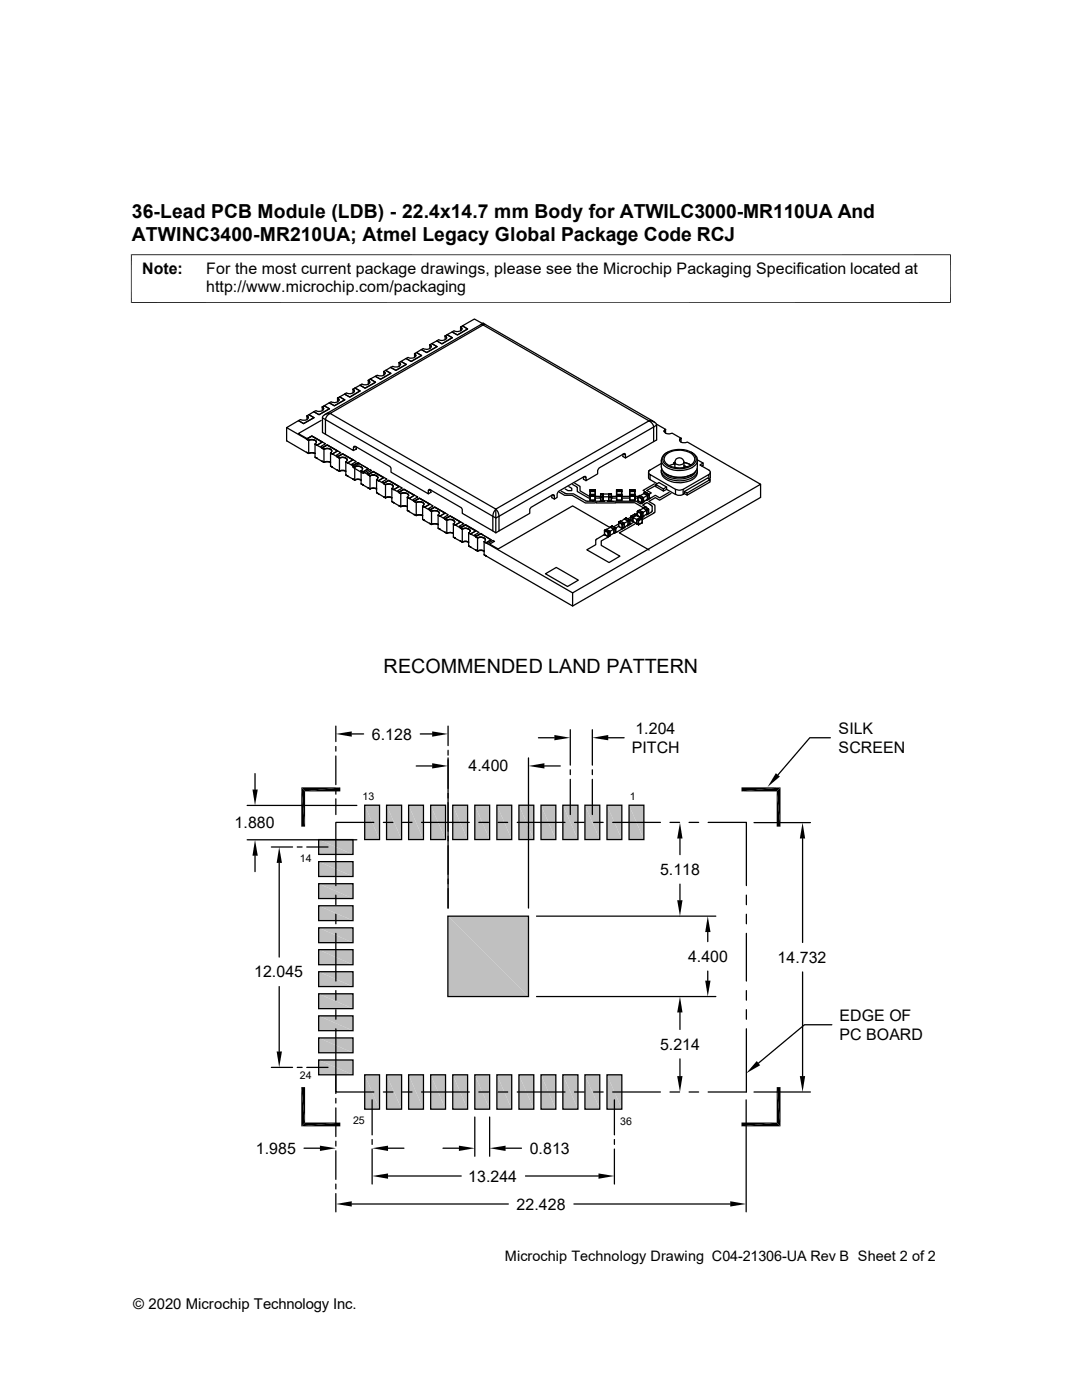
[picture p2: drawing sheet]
<svg xmlns="http://www.w3.org/2000/svg" width="216mm" height="279mm" viewBox="0 0 216 279" stroke-linecap="round" stroke-linejoin="round" font-family="sans-serif">
<g fill="none" stroke="#000" stroke-width=".25">
<path d="M67.4 79.5l.2 .3M67.4 79.4v.8M68.7 78.7l.4-.3 .2 .1a1.07 1.07 0 0 0 1.4-.5l-.3-.3 .3 .4-.3-.4 .4-.3 1 .6-2 1.2zM70.4 77.7v.7M70.4 77.7h.1M71.8 76.9l.4-.3 .3 .2a.86 .86 0 0 0 1.2-.6l-.2-.3 .3 .4-.3-.4 .4-.3 1 .7-2 1.2zM73.5 75.9v.8M73.5 75.9h.1M74.9 75.1l.4-.2 .3 .1a.9 .9 0 0 0 1.2-.6l-.2-.3 .4-.2 1 .6-2.1 1.2zM76.6 74.2l.2 .3M76.6 74.1v.8M77.9 73.3l.5-.2 .2 .1a.82 .82 0 0 0 1.3-.6l-.3-.3 .4-.2 1.1 .6-2.1 1.2z"/>
<path d="M79.6 72.4l.3 .3M79.6 72.3v.8M81 71.5l.4-.2 .4 .2a.77 .77 0 0 0 1.1-.7l-.2-.2 .4-.2 1 .6-2.1 1.1zM82.7 70.6l.3 .4M82.7 70.6v.7M84.1 69.8l.4-.2h.1a.99 .99 0 0 0 1.4-.6l-.2-.2 .3-.2 1.1 .6-2.1 1.2zM85.8 68.8l.2 .4M85.8 68.8v.8M87.2 68l.3-.2 .6 .1a.67 .67 0 0 0 .9-.7l-.2-.1 .3 .3-.3-.3 .4-.3 1.1 .6-2.1 1.2zM88.8 67.1v.7M88.8 67.1h.1M90.2 66.3l.4-.3 .6 .2a.63 .63 0 0 0 .7-.1 .63 .63 0 0 0 .2-.7l-.2-.1 .3 .4-.3-.4 .4-.3 1 .7-2 1.1z"/>
<path d="M91.9 65.3v.7M91.9 65.3h.1M96 64.8l.4 .1M96 64.8l.4-.3 .5 .3M96 64.8l-30.8 17.7M96.3 64.6l-1.6-.9-2.4 1.3 1 .7-2 1.1-1.1-.5-1 .5 1.1 .6-2.1 1.2-1-.6-1.1 .6 1.1 .6-2.1 1.2-1-.6-1 .6 1 .6-2.1 1.1-1-.6-1 .6 1.1 .6-2.1 1.2-1.1-.6-.9 .6 1 .6-2.1 1.2-1-.6-1 .5 1 .7-2 1.2-1.1-.6-1 .5 1 .6-2 1.2-1.1-.5-.9 .5 1 .6-2.1 1.2-1-.6-1 .6 1 .6-2 1.2-1.1-.6-1 .6 1.1 .6-2.1 1.1-1-.6-2.4 1.4 4 2.3 1-.6 2.1 1.2-1.1 .7 1.1 .5 1-.6 2.1 1.2-1.1 .6 1 .6 1.1-.6 2 1.2-1 .6 1 .6 1-.6 2.1 1.2-1 .5 .9 .6 1.1-.6 2 1.2-1 .6 1 .6 1.1-.6 2 1.2-1 .6 1 .6 1-.6 2.1 1.1-1 .7 .9 .5 1.1-.6 2.1 1.2-1.1 .6 1 .6 1-.6 2.1 1.2-1 .6 1 .6 1-.6 2.1 1.2-1.1 .6 1.1 .6 1-.6 2.1 1.2-1.1 .6 1 .5 1-.6 2.1 1.2-1 .6 17.3 10 37.5-21.7-14.6-8.4-.3 .1a.82 .82 0 0 1-1.3-.6l.3-.2-1.8-1.1-.3 .1a.85 .85 0 0 1-1.3-.6l.3-.2-1.8-1M96.4 64.5v.4M96.9 64.8l-.5 .1M96.9 64.8l33.2 19.1M57.2 85.3v2.7l4 2.3M59.6 83.9l.3-.2 .3 .1a.85 .85 0 0 0 1.3-.6l-.2-.2 .3-.2 1.1 .6-2.1 1.1zM61.2 90.3l.4 .2"/>
<path d="M61.2 90.3l.4 .2 .5-.2 .8 .2M61.2 90.3l.4 .2a1.28 1.28 0 0 1 1.3 0M61.3 83l.2 .3-.2-.3v.7M61.6 87.9l-.4-.3 .4 .3 .6-.2a.66 .66 0 0 1 .9 .7l-.2 .2 .3 .3M61.6 87.9l.1-.1a1.07 1.07 0 0 1 1.4 .5 1.11 1.11 0 0 0-1.5-.4l-.4-.3 1-.6 2.1 1.2-1.1 .7M61.6 90.5l.5-.2 .8 .2M61.6 87.9v2.6M61.6 87.9h.1M62.6 82.2l.4-.2 .5 .1a.77 .77 0 0 0 1.1-.7l-.3-.2 .4-.2 1 .6-2 1.2zM62.9 88.6l.3 .3M62.9 88.6v2.6l.3 .2M63.2 91.4l-.3-.2 .3 .3"/>
<path d="M63.2 88.9h.1M63.2 91.4v.1M63.2 91.5l1.1 .6M64.1 83.9l-4.6 2.6 1.8 1 .9-.5 2.7 1.6-.9 .5 .3 .2 1-.5 2.7 1.5-.9 .6 .3 .2 1-.5 2.7 1.5-1 .6 .4 .1 .9-.5 .4 .2-1.4 .8 2.1 1.2 1.3-.8 .3 .2-.9 .5 .3 .2 1-.5 2.7 1.5-1 .6 .4 .2 1-.6 2.7 1.6-1 .6 .4 .2 .9-.6 2.8 1.6-1 .5 .4 .2 .9-.5 2.7 1.6-.9 .5 .3 .2 .9-.5 2.8 1.5-1 .6 .4 .2 .9-.5 2.7 1.5-.9 .5 .3 .2 1-.5 2.7 1.6-.9 .5 .3 .2 .9-.5 .3 .2M64.3 92l.3 .2 .5-.1 .9 .1-.6-.1-.8 .1zM64.3 92.1l.3 .2a1.35 1.35 0 0 1 1.4 0M64.3 81.2l.3 .4M64.3 81.2v.8M64.6 89.7l-.3-.3 .3 .2 .3-.1a.84 .84 0 0 1 1.3 .6l-.2 .3 .3 .2M64.6 89.7a1.08 1.08 0 0 1 1.6 .3 1.08 1.08 0 0 0-1.6-.3l-.3-.3 1-.6 2.1 1.2-1.1 .6M64.6 89.6v2.7M64.9 83.7l33.4 19.3v3l-6.1-3.6v-.7l-.2-.4-6.3-3.6-.2 .2v.7l-7.5-4.4v-.7l-.2-.4-6.8-4a.25 .25 0 0 0-.3 0 .25 .25 0 0 0-.2 .2v.6l-5.6-3.2z"/>
<path d="M65.2 82.5h.7M65.2 82.5l-.4 .3M65.7 80.4l.4-.2 .4 .1a.7 .7 0 0 0 .8 0 .7 .7 0 0 0 .3-.7l-.2-.2 .4-.2 1 .6-2.1 1.2zM65.9 82.5l30.5-17.6 33.1 19.1-30.6 17.6zM65.9 82.5a1.59 1.59 0 0 0-1 1.2l-.6-.3v2.9l.6 .4M65.9 82.5l-1 .2-.5 .4-.1 .3M66 90.4l.3 .2M66 90.4v2.6l.3 .2M66.3 93.2l-.3-.2 .3 .3M66.3 93.2v.1M66.3 93.3l1 .6M67.3 91.2l.4 .2a1.02 1.02 0 0 1 1.6 .4 1.02 1.02 0 0 0-1.6-.4l-.4-.2 1.1-.6 2 1.2-1 .6-.4-.2a.51 .51 0 0 0 .2-.7 .51 .51 0 0 0-.7-.2l-.8 .1z"/>
<path d="M67.3 93.8l.4 .2 .3-.1 1 .1-.3-.1-1 .1zM67.3 93.9l.4 .2a1.28 1.28 0 0 1 1.3 0M67.3 93.8v.1M67.7 91.4v2.7M69 92.2l.4 .2M69 92.2v2.6l.4 .2M69.4 95l-.4-.2 .4 .2M69.4 95h.1M69.4 95l1 .6M70.4 93l.4 .2a1.12 1.12 0 0 1 1.5 .4 1.12 1.12 0 0 0-1.5-.4zM70.4 95.6l.4 .2a1.28 1.28 0 0 1 1.3 0 1.28 1.28 0 0 0-1.3 0zM70.4 93l1-.6 2.1 1.2-1 .6"/>
<path d="M70.4 93l.4 .2 .2-.1a.82 .82 0 0 1 1.3 .6l-.2 .2 .4 .3M70.4 95.6l.4 .2a1.28 1.28 0 0 1 1.3 0M70.4 95.6h.1M70.8 93.2v2.6M71 89.1l-.5 .2M71.1 89.2v.4l-.6 .3M72.1 93.9l.4 .3M72.1 93.9v2.7l.4 .2M72.1 93.9h.1M72.5 96.8l-.4-.2 .4 .2M72.5 96.8h.1M72.5 96.8l.9 .6"/>
<path d="M73.4 94.7l.4 .3 .2-.1a1.07 1.07 0 0 1 1.4 .4 1.09 1.09 0 0 0-1.6-.3l-.4-.3 1.1-.6 2 1.2-1 .7-.4-.3a.49 .49 0 0 0 .3-.6 .49 .49 0 0 0-.6-.3l-1 .2zM73.4 97.4l.4 .2 .6-.2 .7 .2M73.4 97.4l.4 .2 .5-.1 .8 .1M73.4 97.4l.4 .2M73.8 97.6l.6-.2 .7 .2M73.8 95v2.6M73.8 97.6h.1M75.1 98.3l.4 .3zM75.1 95.7l.4 .3M75.1 95.7v2.6l.4 .3M75.1 95.7h.1M75.5 98.6h.1"/>
<path d="M75.5 98.6l1 .5M76.5 99.1l.4 .3 .4-.2 .9 .2M76.5 99.1h.1M76.5 99.1l.4 .3M76.9 96.7l-.4-.2 .4 .2 .6-.1a.67 .67 0 0 1 .9 .7l-.2 .2 .4 .2M76.9 96.7h.1a1.14 1.14 0 0 1 1.5 .4 1.18 1.18 0 0 0-1.6-.4l-.4-.2 1.1-.6 2 1.2-1 .6M76.9 99.4l.4-.2 .9 .2M76.9 96.7v2.7M76.9 96.7h.1M76.9 99.4h.1M78.6 97.7h.1M78.6 97.7l-.4-.2v2.6l.4 .2"/>
<path d="M80 98.5l-.4-.2 .4 .2 .6-.2a.67 .67 0 0 1 .9 .7l-.2 .2 .4 .3M80 98.5h.1a1.14 1.14 0 0 1 1.4 .4 1.18 1.18 0 0 0-1.5-.4l-.4-.2 1-.6 2.1 1.1-1 .7M80 98.5v2.6M80 98.5h.1M81.3 99.3l.4 .2M81.3 99.2v2.7l.4 .2M81.7 99.5h.1M85.9 97.7l-.4 .3M86 97.8v.5l-.5 .3M110.1 98.8v.5l.5 .3M110.2 98.8l.4 .2M111.6 98.2l1 .6h1.6l2.6 1.6 9.9-.1 1.7 1"/>
<path d="M112 98l.9 .5 1.5 .1 2.5 1.4h2.7M113.5 97.1l.6 .4v.4h-.8l-.5-.3M114.3 96.7l.8 .5 .1 .9 2.3 1.3h.2M114.7 96.4l1 .7v.9l2 1.1M116.4 95.2v.4l.5 .3M116.5 95.1l.4 .2M117.8 98.9h.1M117.8 98.7h.1M117.8 98h.1M117.8 97.7l-.1 2.1h1.1M117.8 98.9h.9l-.9 .1v.8h.9M117.8 98.7v-.6h.9v.6"/>
<path d="M117.8 97.7h.9M117.8 98.7h.9M117.8 97.7v.3M117.8 98.7v.2M118.7 98.7h.1M118.7 97.7l.1 .4-1-.1M118.7 97.7l.1 .1M118.7 98.7v1.1M118.8 99.8h-.1M118.8 97.8v2M118.8 99.1h1M119.8 99.1h.1"/>
<path d="M119.8 99.4h-1M119.9 98.6v1.4M119.9 98.6v.5h.5M119.9 98.6h.5M119.9 100h.5M120.4 98.6v1.3M120.4 99.1l-.5 .1v.8M120.4 98.6h1.1v.5h-1.1M120.4 99.9l-.5 .1M120.6 99.9v.2M121.2 99.9v.1M121.5 99.1v.8h-1.1"/>
<path d="M121.5 98.6h.1M121.5 100h.1M121.5 99.1h.1M121.5 98.6v.5h.5l-.5 .1v.8M121.5 98.6h.5M121.5 100h.5M122 98.6v1.3M122 99.9l-.5 .1M122 99.4h1M122 99.1h1M123.1 98.9h.1M123.1 98h.1"/>
<path d="M123.1 97.7l-.1 2.1h1.1M123.1 98.9h1l-1 .1v.8h.9M123.1 98.7v-.6h.9v.6M123.1 97.7h.9M123.1 98.7h.9M123.1 98.7h-.1M123.1 97.7v.3M123.1 98.7v.2M124 97.7v2.1M124 97.7l.1 .4-1-.1M124 98.7v1.1M124 98.7h.1"/>
<path d="M124.1 99.4h1.5M124.1 99.1h1.5M124.3 90.6v.5l.5 .3M124.4 90.6l.4 .2M125.7 98.9h.1M125.7 98h.1M125.6 99.8h.1M125.7 98.7h-.1M125.7 98.9h1l-1 .1v.8h1M125.7 98.7v-.6h1v.6M125.7 97.7l-.1 2.1M125.7 97.7h1"/>
<path d="M125.7 97.7v.3M125.7 98.7v.2M125.7 98.7h1M125.7 99.8h1M126.7 98.7h.1M126.7 97.7v.4l-1-.1M126.7 97.7v2.1M126.7 98.7v1.1M126.7 99.8h.1M126.7 99.4h.6M126.7 99.1h.6M127.3 99.1v.8l.8 .4"/>
<path d="M127.3 99.1v.8M127.3 99.1l.7 .5M127.3 99.9h.1M127.3 99.1h.1M127.3 99.1l.8 .4M127.3 99.9l.7 .5M127.6 98.9h.1M127.7 98.9l.7 .4M127.7 98.9l-.4 .2M127.7 98.9l.8-.4 .7 .4-.8 .4M128 99.6v.8M128 99.6h.1"/>
<path d="M128.1 99.5v.1M128.1 99.5l-.1 .1M128.1 99.6v.7M128.4 99.3v.1M128.4 99.3v.9M128.4 99.3l-.3 .2M128.4 99.4v.8M128.4 99.4l-.3 .2M128.4 98.5h.1M128.5 98.4l-.1 .1M128.5 98.4h.1M128.5 98.4l.7 .4"/>
<path d="M128.6 100v.1l-.7 .4-.9-.5-4.7 .1M128.8 98.3h.1M128.8 98.3l.7 .3M128.8 98.3l-.3 .1M129.1 97.9l.9 .5-.5 .2M129.2 98.9v.8l-.8 .4M129.2 98.9h.1M129.2 99.7h.1M129.2 98.8v.1M129.2 98.9v.8l.3-.2M129.4 94.3v1.1l.3 .3M129.5 94h.1"/>
<path d="M129.5 84h.6l.8 .5 .1 .3-.6 .4a1.59 1.59 0 0 0-.9-1.2zM129.5 98.6l-.3 .3M129.5 98.6v.9M129.5 98.6l-.3 .2M129.5 99.5l-.4 .2M129.5 99.5h.1M129.5 98.7v.8M129.7 93.8a.48 .48 0 0 0-.3 .5 .48 .48 0 0 0 .3 .4M129.7 93.8l-.2 .3M129.7 83.9h.1M130.1 83.9l-.6 .1M130.1 83.9l.5 .3"/>
<path d="M130.6 96.6l-2.3 1.3 .9 .5M130.9 96.7l1.5 .9v.4l-1.5-.9v-.4l.6-.4 1.5 .9v.5l1.8 1M131 96.8l-1.9 1.1M131 84.8v3l-.6 .3M131.1 96.5l-1.4-.8v-1l5.1 3v1M132 91.8a2.66 2.66 0 0 0 2.5 3.4l.6 .1a5.5 5.5 0 0 0 3-.6M132 93.9a2.12 2.12 0 0 0 1.9 2.2 5.2 5.2 0 0 0 4.9-.9l.3-.6v-.7M132 92.5l-2.3 1.3M132 93.5a1.85 1.85 0 0 0 1.6 2.1 5.1 5.1 0 0 0 5.3-.9l.2-.4v-.8M132.3 94a2.93 2.93 0 0 0 2.9 1.6 3.9 3.9 0 0 0 3.5-1.3l.2-.3M132.6 90.7a4.9 4.9 0 0 1 5.8-.1 1.36 1.36 0 0 1 .5 1.3 1.36 1.36 0 0 1-1 1.1 4.8 4.8 0 0 1-5.4-.5 1.33 1.33 0 0 1 .1-1.8zM132.8 85.7l-.3 .4z"/>
<path d="M132.8 85.8l-.3 .3M132.8 85.7v.7M132.9 90.8a4.1 4.1 0 0 1 5.5 .2 1.42 1.42 0 0 1-1.1 2.1 4.1 4.1 0 0 1-4.7-1 1.16 1.16 0 0 1 .3-1.3zM133 94.7a5.4 5.4 0 0 0 5.1 0M133 97.2l-.6 .4M133 97.7l-.6 .3M133.2 90.3a1.63 1.63 0 0 0-1.2 1.6 1.63 1.63 0 0 0 1.3 1.5 5.2 5.2 0 0 0 5.6-.7 1.57 1.57 0 0 0-1-2.4M133.5 98.3l-1.9 1.1-.8-.6-1.7 1.1-.2-.1M133.9 98.5l-2.3 1.3-.8-.5-1.3 .8 1.2 .7v1.4l-2.6 1.5M134.5 92.3v.3l.2 .1-.2-.1v-.3h.2h-.2l.2 .1zM134.5 92.6l-1 .3M134.7 92.2a1.02 1.02 0 0 0 1.8 0"/>
<path d="M134.7 92.2a.91 .91 0 0 1 .9-.8 .91 .91 0 0 1 .9 .8M134.7 92.2v1.1M134.8 97.7h.2a1.61 1.61 0 0 0 1.3 0M134.8 98.7h.2a1.61 1.61 0 0 0 1.3 0M135.9 87.5l-.3 .4 .3-.4M135.9 87.5v.7M135.9 87.5h.1M136.5 93l.5 .2M136.5 92.3l1.3 .5M136.5 92.2v1.1h.1M136.6 98.1l.5 .3v.4l-.5-.3zM137.1 98.4l4.6-2.7v.5l-4.6 2.6"/>
<path d="M139.1 91.8a2.38 2.38 0 0 1-.6 2.6l-.4 .3M139.1 91.8l1.2 .6-.6 .4 1.7 1a.48 .48 0 0 1 .3 .5 .48 .48 0 0 1-.3 .4M140.3 92.4v.5l-.3 .1M141.4 95.6v-.9l-5.1 3v1l.3-.2M141.7 95.7l-.5-.3-4.6 2.7M141.7 94.3v1.1l-.2 .2M151.8 96.6v2.7l-37.5 21.6M78.2 100.1l.4 .2zM78.6 100.3h.1M78.6 100.3l1 .6M79.6 100.9l.4 .2 .4-.1 .9 .1M79.6 100.9l.4 .2"/>
<path d="M80 101.1l.4-.1 .9 .1M81.7 102.1l-.4-.2 .4 .2M81.7 102.1h.1M81.7 102.1l.9 .6M82.6 102.7l.5 .2 .3-.2 .9 .2-.4-.2-.8 .2zM82.6 102.7l.5 .2a1.25 1.25 0 0 1 1.2 0M83.1 100.3l-.5-.3 .5 .3 .4-.2a.82 .82 0 0 1 1.1 .7l-.3 .2 .4 .3M83.1 100.3l.1-.1a.98 .98 0 0 1 1.4 .5 1.02 1.02 0 0 0-1.5-.4l-.5-.3 1.1-.6 2.1 1.2-1.1 .7M83.1 100.3v2.6M83.1 100.3h.1M84.3 101l.4 .3M84.3 101v2.6l.4 .2"/>
<path d="M84.7 103.8l-.4-.2 .4 .3M84.7 103.8v.1M84.7 103.9l1 .6M85.7 101.8l.4 .3a1.12 1.12 0 0 1 1.6 .3 1.12 1.12 0 0 0-1.6-.3l-.4-.3 1-.6 2.1 1.2-1 .6-.4-.2a.44 .44 0 0 0 .3-.5 .44 .44 0 0 0-.5-.4l-1.1 .1zM85.7 104.4l.4 .2 .4-.1 .9 .1-.4-.1-.9 .1zM85.7 104.5l.4 .2 .6-.2 .7 .2M85.7 104.4v.1M86.1 102v2.7M87.4 102.8l.4 .2M87.4 102.8v2.6l.4 .2M87.8 105.6l-.4-.2 .4 .3M87.8 105.6v.1"/>
<path d="M87.8 105.7l1 .5M88.8 103.6l.4 .2a1.09 1.09 0 0 1 1.5 .4 1.09 1.09 0 0 0-1.5-.4zM88.8 106.2l.4 .2a1.35 1.35 0 0 1 1.3 0 1.35 1.35 0 0 0-1.3 0zM88.8 103.6l1-.6 2.1 1.2-1.1 .6M88.8 103.6l.4 .2 .3-.1a.85 .85 0 0 1 1.2 .6l-.2 .3 .3 .2M88.8 106.2l.4 .3a1.35 1.35 0 0 1 1.3 0M88.8 106.2h.1M89.2 103.8v2.7M90.5 104.6l.3 .2M90.5 104.6v2.6l.3 .2M90.5 104.6h.1M90.8 107.4l-.3-.2 .3 .2"/>
<path d="M90.8 107.4h.1M90.8 107.4l1.1 .6M91.9 105.4l.3 .2 .2-.1a1.14 1.14 0 0 1 1.4 .5 1.12 1.12 0 0 0-1.6-.4l-.3-.2 1-.6 2.1 1.2-1.1 .6-.4-.3a.48 .48 0 0 0 .2-.6 .48 .48 0 0 0-.5-.2l-1 .1zM91.9 108l.3 .2a1.28 1.28 0 0 1 1.3 0M91.9 108l.3 .2 .5-.1 .8 .1M91.9 108l.3 .2M92.2 108.2a1.28 1.28 0 0 1 1.3 0M92.2 105.6v2.6M92.2 108.2h.1M93.5 108.9l.4 .3zM93.5 106.3l.4 .3M93.5 106.3v2.6l.4 .3"/>
<path d="M93.5 106.3h.1M93.9 109.2h.1M93.9 109.2l1 .6M94.9 109.8l.4 .2a1.35 1.35 0 0 1 1.3 0M94.9 109.8l.4 .2 .5-.1 .8 .1M94.9 109.7v.1M94.9 109.7l.4 .3M95.3 107.4l-.4-.3 .4 .3 .6-.2a.67 .67 0 0 1 .9 .8l-.2 .1 .4 .2M95.3 107.4l.1-.1a1.14 1.14 0 0 1 1.5 .4 1.18 1.18 0 0 0-1.6-.3l-.4-.3 1-.6 2.1 1.2-1 .6M95.3 110a1.35 1.35 0 0 1 1.3 0M95.3 107.4v2.6M95.3 107.4h.1"/>
<path d="M95.3 110h.1M95.9 106.5h.1M96.6 110.7l.4 .3zM97 111l17.3 9.9v-2.6M97 108.3h.1M97 108.3l-.4-.2v2.6l.4 .3M97 111h.1M97.7 108.6h.1M98.3 106l.6 .3 .7-.3M98.3 107.9h.1M98.9 101.6v1.8l-.6-.4a2.1 2.1 0 0 1 .6-1.4zM98.9 101.6a1.91 1.91 0 0 1 .7 1.4l-.7 .4v2.9"/>
<path d="M99.6 103l30.8-17.8v2.9l-5.6 3.3v-.6a.22 .22 0 0 0-.1-.3 .22 .22 0 0 0-.3 .1l-4.9 2.8-.2 .5v.7l-2.4 1.3v-.6a.22 .22 0 0 0-.1-.2 .22 .22 0 0 0-.3 0l-5 2.9-.3 .6v.7l-.6 .3v-.6a.24 .24 0 0 0-.1-.2 .24 .24 0 0 0-.3 0l-4.2 2.4-.3 .4v.8l-6.1 3.6zM108.8 114.5l2.2-1.3 4.4 2.6-2.2 1.3zM120.6 100l-1 .1M120.6 106.7l-1.7 1v1l-1.8 1 4.4 2.6 2.2-1.3-3.7-2.2v-.8l1.3-.9M120.6 106.7h.1M120.6 105.9v.8l.8 .4M120.6 105.8v.9M120.6 105.9l.7 .4M120.6 106.7l.7 .4M120.7 105.8l-.1 .1M120.7 105.8l.7 .4M120.9 105.7l-.3 .1"/>
<path d="M120.9 105.7h.1M121 105.7l.7 .3M121 105.7l.8-.5 .7 .4-.8 .4M121.3 106.3v.8M121.3 106.3h.1M121.3 107.1h.1M121.4 106.2v.1M121.4 106.2l-.1 .1M121.4 107.1h-.1M121.4 107.1h.1M121.4 106.3v.8M121.6 107h.1"/>
<path d="M121.7 106l-.3 .3M121.7 106h.1M121.7 106l-.3 .2M121.7 105.3l-7.4-4.3-14.9 8.6-1.7-1 1-.6-.4-.1-1.1 .6M121.7 106.9l-.3 .2M121.7 106v.9l-.3 .2M121.8 105.2h.1M121.8 105.2l.3-.2 .8 .4M121.8 105.2l.7 .4M122.1 105h.1M122.3 100l-1.1 .1M122.5 105.6v.8l-.8 .4"/>
<path d="M122.5 106.4h.1M122.5 105.6h.1M122.6 105.6v.8M122.6 106.4h.1M122.8 105.4l-.3 .2M122.8 105.4h.1M122.9 105.4v.9M122.9 106.3h.1M122.9 106.3l-.3 .1M122.9 105.5l-.3 .1M123.4 104.3v.8l.7 .4M123.4 105.1h.1"/>
<path d="M123.4 104.3l.7 .3M123.4 104.6l-1 .6M123.5 104.2l-.1 .1M123.5 105.1l-.7 .3M123.5 104.2l-.1 .9M123.5 104.2h.1M123.5 104.2l.7 .4M123.5 105.1l.7 .4M123.8 104l.7 .4M123.8 104l-.3 .2M123.9 104.1l.7-.5 .7 .4-.8 .4M124 105.6l-1.1 .7"/>
<path d="M124.1 105.5h.1M124.1 104.6h.1M124.1 104.6v.9M124.2 104.6h.1M124.2 104.6h-.1M124.2 105.5h.1M124.2 104.6v.9M124.5 104.4v.1M124.5 104.4v.8M124.5 105.3h.1M124.5 104.4h.1M124.5 104.4l-.3 .2"/>
<path d="M124.5 105.3l-.3 .2M124.5 105.3l-.4 .2M124.5 104.5v.8M124.5 104.5l-.3 .1M124.5 105.2v.1M124.6 103.6h.1M124.6 103.5v.1M124.6 105.2h.2l-.8 .5M124.6 103.5h.1M124.6 103.5l.7 .4M124.9 103.4h.1M124.9 103.4l-.3 .1"/>
<path d="M124.9 103.4l.7 .4M125 103.4l.6 .4M125.1 104.9h.1M125.3 104.8h.1M125.3 104v.8l-.8 .4M125.3 103.9v.1M125.3 104h.1M125.3 104v.8M125.6 103.8l-.3 .2M125.6 103.8l.1 .8M125.6 103.8l-.3 .1M125.7 104.6l-.4 .2"/>
<path d="M125.7 103.8v.8M125.9 103.9h.1M125.9 103v.9M125.9 103.1l.3 .2M125.9 103.9l.3 .2M125.9 103.8v.1M125.9 103.6l-.3 .2M125.9 103.2l-.6 .3M125.9 103v.1M125.9 103.9l.4 .2M125.9 103h.1M125.9 103l.3 .2"/>
<path d="M126.2 103.2l.1 .1M126.2 104.1h.1M126.2 103.2v.9M126.2 103.3h.1M126.3 103.3l.7 .4M126.3 104.1l.7 .4M126.5 104.2l-1.3 .8M126.7 102.6l-.8 .4M126.9 104.4l-3.3 1.9 5.9 3.5M127 102.8v.1M127 102.8h.1M127 102.8l-.8 .4"/>
<path d="M127 102.8l-.3-.2-.8 .4M127 102.9l-.7 .4M127 102.9l.7 .4M127 104.5l.4 .2M127 104.5h.1M127.1 103.7l.3 .2M127.1 103.7l.3 .1M127.1 103.7l-.1 .8M127.1 103.7h.1M127.2 102.1h.1M127.2 102.9h.1M127.2 102.1v.8"/>
<path d="M127.2 102.9h-.1M127.2 102.4l-.5 .3M127.2 102.1v.8l.7 .4M127.2 102h.1M127.2 102l.4-.1 .7 .3M127.2 102.1l.7 .4M127.2 102v.1M127.2 102.9l.7 .4M127.3 102l-.1 .1M127.3 102l.6 .4M127.4 104.7h.1M127.4 103.9h.1"/>
<path d="M127.4 103.8v.1M127.4 103.8v.9M127.5 101.9l.9-.5 .6 .5-.8 .3M127.9 102.5h.1M127.9 102.5v.8M127.9 102.4l.1 .1M127.9 102.4v.1M128 103.3l-.9 .4M128 102.5v.8M128 100.4h.1M128.1 100.3v.1M128.1 103.5h.1"/>
<path d="M128.1 103.5l-.3-.2-.7 .4M128.1 103.5l-.7 .3M128.1 104.3h.1M128.1 104.3l-.7 .4M128.1 103.5l-.7 .4M128.1 103.5v.8M128.2 102.2h.1M128.2 102.2l-.3 .2M128.3 102.2v.9M128.3 103.1h.1M128.3 103.1l-.3 .2M128.3 102.3l-.3 .2"/>
<path d="M128.4 101.3v.1M128.4 101.4h.1M128.4 103l.1 .1-.5 .3M128.4 100.2l-.3 .2M128.4 100.2l-.3 .1M128.4 101.4l.3-.2 .7 .4M128.4 101.4l.7 .4M128.7 101.2l-.3 .1M129 101.9v.7l-.7 .4M129 101.4v-.2l-.8-.4 .9-.5 1 .7v1M129 101.9h.1M129.1 101.8v.1"/>
<path d="M129.1 101.8l-.1 .1M129.1 101.9v.8M129.4 101.6l-.3 .3M129.4 101.6h.1M129.4 101.6l-.3 .2M129.4 101.6v.9l-.3 .2M129.4 102.4l-.3 .3M130.1 101.9l-.4 .5-.8 .3"/>
</g>
<g fill="#c0c0c0">
<path d="M89.4 182.8l16.1 16.1h-16.1z"/>
<path d="M89.4 182.8h16.1v16.1z"/>
</g>
<path d="M89.4 182.8h16.1v16.1h-16.1z" fill="none" stroke="#000" stroke-width=".25"/>
<g fill="#c0c0c0">
<path d="M125.5 160.7l3 6.9h-3z"/>
<path d="M125.5 160.7h3v6.9z"/>
<path d="M121.1 160.7l3 6.9h-3z"/>
<path d="M121.1 160.7h3v6.9z"/>
<path d="M116.7 160.7l3 6.9h-3z"/>
<path d="M116.7 160.7h3v6.9z"/>
<path d="M112.3 160.7l3 6.9h-3z"/>
<path d="M112.3 160.7h3v6.9z"/>
<path d="M107.9 160.7l3 6.9h-3z"/>
<path d="M107.9 160.7h3v6.9z"/>
<path d="M103.5 160.7l3 6.9h-3z"/>
<path d="M103.5 160.7h3v6.9z"/>
<path d="M99.1 160.7l3 6.9h-3z"/>
<path d="M99.1 160.7h3v6.9z"/>
<path d="M94.7 160.7l3 6.9h-3z"/>
<path d="M94.7 160.7h3v6.9z"/>
<path d="M90.3 160.7l3 6.9h-3z"/>
<path d="M90.3 160.7h3v6.9z"/>
<path d="M85.9 160.7l3 6.9h-3z"/>
<path d="M85.9 160.7h3v6.9z"/>
<path d="M81.5 160.7l3 6.9h-3z"/>
<path d="M81.5 160.7h3v6.9z"/>
<path d="M77.1 160.7l3 6.9h-3z"/>
<path d="M77.1 160.7h3v6.9z"/>
<path d="M72.8 160.7l2.9 6.9h-2.9z"/>
<path d="M72.8 160.7h2.9v6.9z"/>
<path d="M63.6 167.6l6.8 2.9h-6.8z"/>
<path d="M63.6 167.6h6.8v2.9z"/>
<path d="M63.6 172l6.8 2.9h-6.8z"/>
<path d="M63.6 172h6.8v2.9z"/>
<path d="M63.6 176.4l6.8 2.9h-6.8z"/>
<path d="M63.6 176.4h6.8v2.9z"/>
<path d="M63.6 180.8l6.8 2.9h-6.8z"/>
<path d="M63.6 180.8h6.8v2.9z"/>
<path d="M63.6 185.2l6.8 2.9h-6.8z"/>
<path d="M63.6 185.2h6.8v2.9z"/>
<path d="M63.6 189.5l6.8 3h-6.8z"/>
<path d="M63.6 189.5h6.8v3z"/>
<path d="M63.6 193.9l6.8 3h-6.8z"/>
<path d="M63.6 193.9h6.8v3z"/>
<path d="M63.6 198.3l6.8 3h-6.8z"/>
<path d="M63.6 198.3h6.8v3z"/>
<path d="M63.6 202.7l6.8 3h-6.8z"/>
<path d="M63.6 202.7h6.8v3z"/>
<path d="M63.6 207.1l6.8 3h-6.8z"/>
<path d="M63.6 207.1h6.8v3z"/>
<path d="M63.6 211.5l6.8 3h-6.8z"/>
<path d="M63.6 211.5h6.8v3z"/>
<path d="M121.1 214.5l3 6.9h-3z"/>
<path d="M121.1 214.5h3v6.9z"/>
<path d="M116.7 214.5l3 6.9h-3z"/>
<path d="M116.7 214.5h3v6.9z"/>
<path d="M112.3 214.5l3 6.9h-3z"/>
<path d="M112.3 214.5h3v6.9z"/>
<path d="M107.9 214.5l3 6.9h-3z"/>
<path d="M107.9 214.5h3v6.9z"/>
<path d="M103.5 214.5l3 6.9h-3z"/>
<path d="M103.5 214.5h3v6.9z"/>
<path d="M99.1 214.5l3 6.9h-3z"/>
<path d="M99.1 214.5h3v6.9z"/>
<path d="M94.7 214.5l3 6.9h-3z"/>
<path d="M94.7 214.5h3v6.9z"/>
<path d="M90.3 214.5l3 6.9h-3z"/>
<path d="M90.3 214.5h3v6.9z"/>
<path d="M85.9 214.5l3 6.9h-3z"/>
<path d="M85.9 214.5h3v6.9z"/>
<path d="M81.5 214.5l3 6.9h-3z"/>
<path d="M81.5 214.5h3v6.9z"/>
<path d="M77.1 214.5l3 6.9h-3z"/>
<path d="M77.1 214.5h3v6.9z"/>
<path d="M72.8 214.5l2.9 6.9h-2.9z"/>
<path d="M72.8 214.5h2.9v6.9z"/>
</g>
<g fill="none" stroke="#000" stroke-width=".25">
<path d="M50.9 154.4v3.2M67 144.9v3.1M67 149v.9M67 150.9v5.7M67 157.5v1M67 159.4v3.2M70.2 146.5h2.4M83.1 152.9h3.1M83.9 146.5h2.3M89.4 144.9v3.9M89.4 149.7v1M89.4 151.3v29.9"/>
<path d="M105.5 151.3v29.9M107.4 147.2h3.2M108.6 152.9h3.2M113.8 145.6v7.1M113.8 153.6v1M113.8 155.5v7.1M118.2 145.6v7.1M118.2 153.6v1M118.2 155.5v7.1M121.4 147.2h3.1M165.7 147.2h-4.1l-6.4 7.4M49.3 160.7h21.9"/>
<path d="M49.3 167.6h21.9M50.9 170.8v3.1M54.1 169h4.3M55.7 172.2v18.8M59.3 169h1M61.2 169h4.2M63.6 176.4h6.8v2.9h-6.8zM63.6 172h6.8v2.9h-6.8zM63.6 167.6h6.8v2.9h-6.8zM67 178.6v2M72.8 160.7h2.9v6.9h-2.9zM74.6 164.1h-7.6v12.6"/>
<path d="M76.5 164.1h1.9M77.1 160.7h3v6.9h-3zM80.3 164.1h1.9M81.5 160.7h3v6.9h-3zM84.1 164.1h9.5M85.9 160.7h3v6.9h-3zM90.3 160.7h3v6.9h-3zM94.7 160.7h3v6.9h-3zM95.5 164.1h2M99.1 160.7h3v6.9h-3zM99.4 164.1h1.9M103.2 164.1h9.5"/>
<path d="M103.5 160.7h3v6.9h-3zM107.9 160.7h3v6.9h-3zM112.3 160.7h3v6.9h-3zM114.6 164.1h1.9M116.7 160.7h3v6.9h-3zM118.4 164.1h2M121.1 160.7h3v6.9h-3zM122.3 164.1h9.5M125.5 160.7h3v6.9h-3zM133.7 164.1h1.9M135.7 167.3v3.3M135.7 176.4v3.3"/>
<path d="M137.5 164.1h1.9M141.3 164.1h7.6v12.6M148.9 178.6v2M150.5 164.2h11.2M160.1 167.3v20.8M55.7 196.9v12.9M63.6 198.3h6.8v3h-6.8zM63.6 193.9h6.8v3h-6.8zM63.6 189.5h6.8v3h-6.8zM63.6 185.2h6.8v2.9h-6.8zM63.6 180.8h6.8v2.9h-6.8zM67 182.5v1.9"/>
<path d="M67 186.3v9.5M67 197.7v1.9M107.1 182.8h35.7M107.1 198.9h35.7M141.2 186v1.9M141.2 193.8v1.9M148.9 182.5v1.9M148.9 186.3v9.5M148.9 197.7v1.9M160.1 194v20.8M54.1 213h4.3M59.3 213h1"/>
<path d="M61.2 213h4.2M63.6 211.5h6.8v3h-6.8zM63.6 207.1h6.8v3h-6.8zM63.6 202.7h6.8v3h-6.8zM67 205.3v12.6h7.6M67 201.5v1.9M67 214.6v3.6M67 219.2v.9M72.8 214.5h2.9v6.9h-2.9zM74.3 219.5v7M76.5 217.9h1.9M77.1 214.5h3v6.9h-3z"/>
<path d="M80.3 217.9h1.9M81.5 214.5h3v6.9h-3zM84.1 217.9h9.5M85.9 214.5h3v6.9h-3zM90.3 214.5h3v6.9h-3zM94.7 214.5h3v6.9h-3zM95.5 217.9h2M99.1 214.5h3v6.9h-3zM99.4 217.9h1.9M103.2 217.9h9.5M103.5 214.5h3v6.9h-3zM107.9 214.5h3v6.9h-3z"/>
<path d="M112.3 214.5h3v6.9h-3zM114.6 217.9h1.9M116.7 214.5h3v6.9h-3zM118.4 217.9h2M121.1 214.5h3v6.9h-3zM122.3 217.9h9.5M122.6 219.5v7M133.7 217.9h1.9M135.7 202.1v3.3M135.7 211.3v3.5M137.5 217.9h1.9M148.9 219.5v22.4"/>
<path d="M148.9 201.5v1.9M148.9 205.3v12.6h-7.6M150.5 217.9h11.2M166 204.5h-5.5l-9.2 7.7M60.7 229.2h3.1M67 221.1v5.7M67 227.8v.9M67 229.7v5.7M67 236.3v1M67 238.2v3.7M74.3 227.4v1M74.3 229.3v7"/>
<path d="M77.4 229.2h3.2M77.4 234.7h14.6M88.4 229.2h3.2M94.7 222.9v7.9M97.7 222.9v7.9M100.9 229.2h3.2M104.9 234.7h14.5M122.6 227.4v1M122.6 229.3v7M70.2 240.3h31.2M114.5 240.3h31.2"/>
</g>
<path d="M26.1 50.8h163.6M26.2 50.8v9.7M189.7 50.8v9.7M26.1 60.4h163.6" fill="none" stroke="#000" stroke-width=".2"/>
<g fill="#000">
<path d="M50.4 157.6h1l-.5 3.1zM60.1 157.1h7.8l-7 .8zM60.9 157.9l7-.8v.8zM67 146.5l3.2-.5v1zM86.2 152.3l3.2 .6-3.2 .5zM86.2 146l3.2 .5-3.2 .5zM105.5 152.9l3.1-.6v1.1zM110.6 146.7l3.2 .5-3.2 .5zM118.2 147.2l3.2-.5v1zM148 157.9l7.7-.8-.7 .8zM154.8 154.3l.8 .7-2.4 2.1zM148 157.1h7.7l-7.7 .8z"/>
<path d="M50.9 167.6l.5 3.2h-1zM55.7 169l.6 3.2h-1.1zM60.1 157.1l.8 7.9h-.8zM60.1 157.1l.8 .8v7.1zM135.7 164.2l.5 3.1h-1.1zM135.1 179.7h1.1l-.5 3.1zM155 157.9l.7 7.1h-.7zM155.7 157.1v7.9l-.7-7.1zM160.1 164.2l.6 3.1h-1.1zM141.2 182.8l.6 3.2h-1.1zM140.7 195.7h1.1l-.6 3.2zM55.2 209.8h1.1l-.6 3.2z"/>
<path d="M60.1 217l.8 7-.8 .8zM60.1 217h.8v7zM135.1 214.8h1.1l-.5 3.1zM135.7 198.9l.5 3.2h-1.1zM151 211.8l.7 .8-2.8 1.6zM155 217l.7 7.8-.7-.8zM155 217h.7v7.8zM159.6 214.8h1.1l-.6 3.1zM60.1 224.8l7.8-.8v.8zM60.1 224.8l.8-.8h7zM63.8 228.6l3.2 .6-3.2 .5zM67 240.3l3.2-.6v1.1z"/>
<path d="M74.3 229.2l3.1-.6v1.1zM74.3 234.7l3.1-.5v1zM91.6 228.6l3.1 .6-3.1 .5zM97.7 229.2l3.2-.6v1.1zM119.4 234.2l3.2 .5-3.2 .5zM145.7 239.7l3.2 .6-3.2 .5zM148 224h7l-7 .8zM148 224.8l7-.8 .7 .8z"/>
</g>
<g font-size="3.9">
<text x="26.3" y="43.5">36-Lead PCB Module (LDB) - 22.4x14.7 mm Body for ATWILC3000-MR110UA And</text>
<text x="26.3" y="48">ATWINC3400-MR210UA; Atmel Legacy Global Package Code RCJ</text>
<text x="76.5" y="134.3">RECOMMENDED LAND PATTERN</text>
</g>
<g font-size="3.2">
<text x="28.4" y="54.6">Note:</text>
<text x="41.1" y="54.6">For the most current package drawings, please see the Microchip Packaging Specification located at</text>
<text x="41.1" y="58.3">http://www.microchip.com/packaging</text>
<text x="74.2" y="147.6">6.128</text>
<text x="126.8" y="146.4">1.204</text>
<text x="167.3" y="146.4">SILK</text>
<text x="93.5" y="154">4.400</text>
<text x="126.1" y="150.3">PITCH</text>
<text x="167.3" y="150.3">SCREEN</text>
<text x="46.8" y="165.3">1.880</text>
<text x="131.7" y="174.6">5.118</text>
<text x="137.3" y="192">4.400</text>
<text x="50.7" y="195.1">12.045</text>
<text x="155.2" y="192.2">14.732</text>
<text x="167.5" y="203.7">EDGE OF</text>
<text x="131.7" y="209.5">5.214</text>
<text x="167.5" y="207.6">PC BOARD</text>
<text x="51.1" y="230.3">1.985</text>
<text x="105.7" y="230.3">0.813</text>
<text x="93.4" y="235.8">13.244</text>
<text x="103.1" y="241.4">22.428</text>
</g>
<text font-size="3" x="26.6" y="261.3">© 2020 Microchip Technology Inc.</text>
<text font-size="2.9" x="100.8" y="251.6">Microchip Technology Drawing C04-21306-UA Rev B Sheet 2 of 2</text>
<g font-size="2.1">
<text x="72.3" y="159.7">13</text>
<text x="125.6" y="159.7">1</text>
<text x="59.9" y="172.1">14</text>
<text x="59.9" y="215.3">24</text>
<text x="70.4" y="224.4">25</text>
<text x="123.7" y="224.5">36</text>
</g>
</svg>
